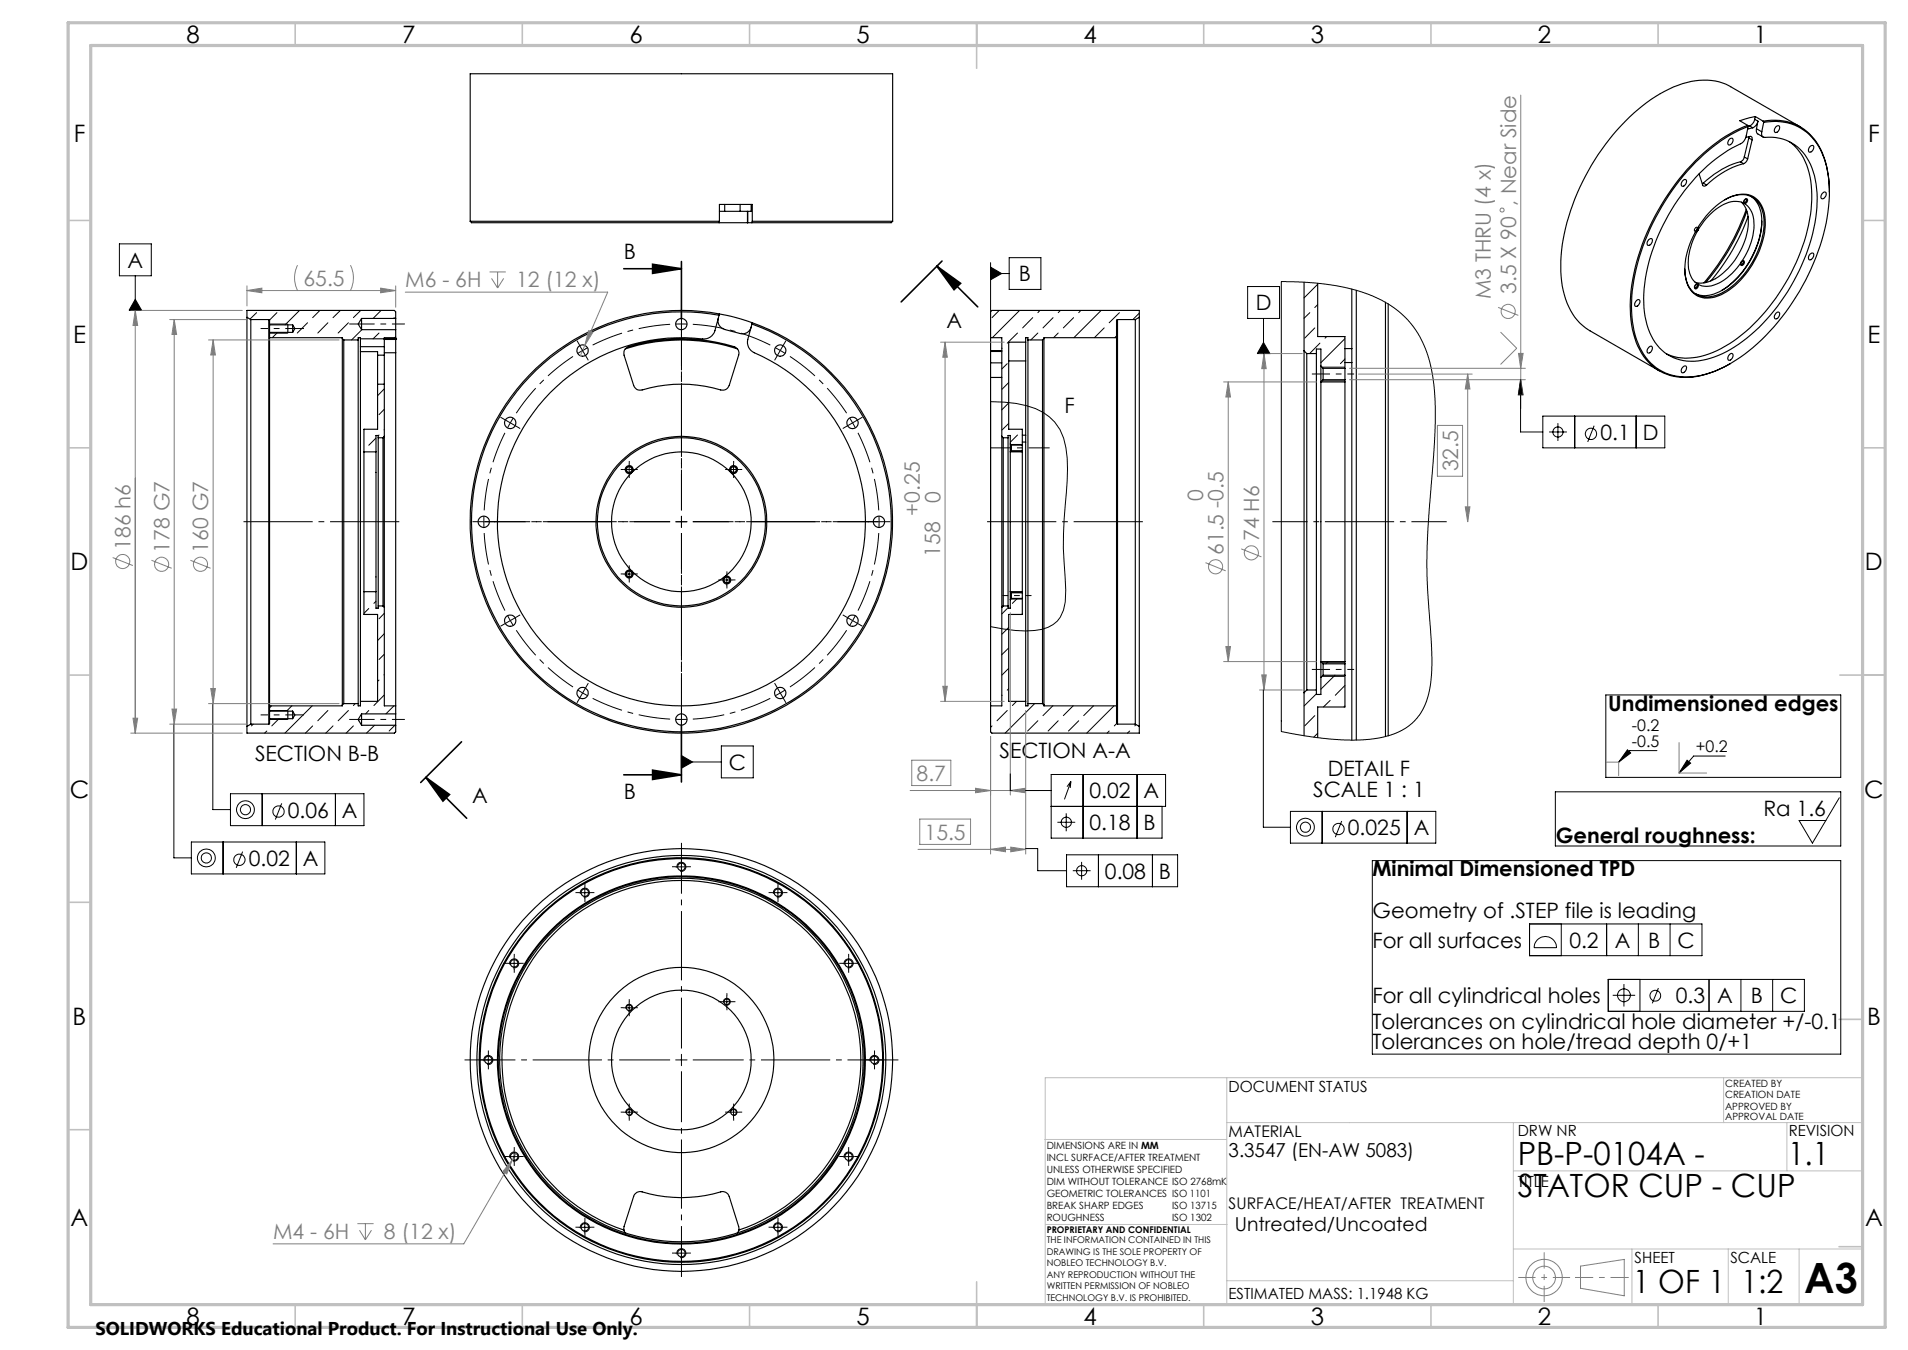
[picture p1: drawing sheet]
<svg xmlns="http://www.w3.org/2000/svg" width="420mm" height="297mm" viewBox="0 0 420 297" stroke-linecap="round" stroke-linejoin="round" font-family="sans-serif">
<g fill="none" stroke="#000" stroke-width=".22">
<path d="M26.3 53.7h7v7h-7zM218.1 58.8l2.4 1.4-2.4 1.4zM218.1 57.8v10.8M222.1 56.7h7v7h-7zM373.3 50.1l.1-.1a.41 .41 0 0 1 .2 .6 .41 .41 0 0 1-.6 .1zM383.4 57.5a.3 .3 0 0 1 .4 0 .3 .3 0 0 1-.1 .5 .34 .34 0 0 1-.5 .2 .34 .34 0 0 1 0-.6zM384.1 43.9v-.1a.3 .3 0 0 1 .5 .1 .3 .3 0 0 1-.2 .4 .34 .34 0 0 1-.5 .3 .34 .34 0 0 1 0-.6zM29.8 65.9l1.4 2.4h-2.8zM29.8 60.7v7.6M56.5 68.8l-1.5 1.4M59.3 71.3h4.1M59.3 73.3h4.1"/>
<path d="M61 68.8l-1.7 1.6M61.1 73.1l-1.2 1.2M65.9 68.3l-3.1 3.2M67.7 71l-2.3 2.3M70.4 68.3l-1.6 1.6M72.2 71l-2.2 2.3M74.9 68.3l-1.6 1.6M76.7 71l-2.3 2.3M79.4 68.3l-1.6 1.6M79.7 72.5l-2.3 2.3M83.4 73.3l-1.3 1.2M83.9 68.3l-1.8 1.8"/>
<path d="M86.8 69.9l-.2 .2M87.1 74.1l-.2 .2M127.6 76.1l.6 1M128.2 77.1l-1 .6M128.2 77.1l.7 1.1M129.3 76.5l-1.1 .6M218.1 60.2h4M220 68.3l-1.6 1.6M220.6 76.6l-.1 .1M224 73.3l-2.3 2.2M224.4 68.3l-6 6M227.3 69.9l-2.2 2.2"/>
<path d="M228.5 73.3l-1.6 1.5M228.9 68.3l-.4 .5M231.8 69.9l-2.2 2.2M232.9 73.3l-1 1M233.4 68.3l-.5 .5M236.3 69.9l-2.2 2.2M237.9 68.3l-.4 .5M242.4 68.3l-6 6M243.1 72.1l-2.2 2.2M245.8 73.9l-.4 .4M246.4 68.8l-2.2 2.2M250.8 68.9l-1.4 1.4"/>
<path d="M274.6 63h7.1v7.1h-7.1zM278.1 75.3l1.4 2.5h-2.7zM278.1 70.1v7.7M282 61.9l7.7 .4 5.8 .8 5 1.4 4.5 2 2 1.3 1.4 1.1 1.3 1.2 1.7 2.1 1.1 1.7 1.3 2.9 1.3 4.2 .7 5.4 .1 6.8-.3 7-1.3 16-.2 7 .1 6.2 1 13.8v3.3l-.2 3.6-.5 2.4-.7 2.3-1 1.9-1.2 1.7-1.4 1.2-1.7 1.1-2.3 1-2.2 .6-3.9 .5h-5l-6.3-.7-6.8-1.2zM288.3 68.8l-1.2 1.2M289.4 72.1l-2.2 2.3M290.1 62.5l-3 3M290.1 67l-.7 .7M290.5 75.5l-2.2 2.2M292 74l-.3 .4M296.1 74.5l-5.3 5.3M296.1 79l-1 1"/>
<path d="M373.2 62.6h.1a.31 .31 0 0 1 .4 .1 .31 .31 0 0 1-.1 .4 .34 .34 0 0 1-.5 .3 .34 .34 0 0 1 0-.6zM80.2 94.4l-.1 .1M82.8 96.4l-1.6 1.6M83.4 95.7l-.1 .2M84.6 85.5l-1.5 1.6M84.6 90l-1.2 1.2M84.6 94.5l-.1 .1M218.1 88.4a23.8 23.8 0 0 1 11.5 2.3 10.3 10.3 0 0 1 5 7.8 45.7 45.7 0 0 1-.1 12.6 80.9 80.9 0 0 0 0 15.8l.1 2.9a9.1 9.1 0 0 1-1.9 6.9 7.7 7.7 0 0 1-5 2 31.9 31.9 0 0 1-9.6-.8zM221.7 80l-1.2 1.2M222 88.6l-1.5 1.6M222 93.2l-1.4 1.4M222 84.2l-1.4 1.4"/>
<path d="M222.5 97.8h2.5M222.5 99.3h2.5M224 95.7l-1.6 1.6M225 99.2l-.2 .2M291 80.8h5.1M291 83.8h5.1M334.7 83.5l.5 3.4h-1zM334.7 83.5v11.5h4.9M339.6 91.5h26.9v7h-26.9zM341 95h3.9M342.9 93.1v3.9M346.6 91.5v7"/>
<path d="M350.9 93.7l-1.4 3.5M360.2 91.5v7M137.3 103.3h2.4M137.8 103.5a.76 .76 0 0 1 .6-1 .76 .76 0 0 1 .8 .9 .76 .76 0 0 1-.9 .6M138.5 102.1v2.5M148.7 114.8h2.5M150 113.6v2.5M160.2 103.3h2.5M160.8 103.5a.75 .75 0 0 1 .6-.9 .75 .75 0 0 1 .8 .8 .75 .75 0 0 1-.9 .6M161.5 102.1v2.5M81.2 133.9l-1.1 1M82.8 132.3l-.5 .4"/>
<path d="M84.6 139.4l-1.5 1.5M84.6 134.9l-1.2 1.2M137.3 126.3h2.4M137.8 126.5a.75 .75 0 0 1 .6-1 .75 .75 0 0 1 .8 .8 .75 .75 0 0 1-.9 .7M138.5 125v2.5M158.7 127.6h2.6M159.3 127.8a.75 .75 0 0 1 .6-.9 .75 .75 0 0 1 .8 .8 .75 .75 0 0 1-.9 .6M160 126.4v2.5M221.7 133.9l-1.2 1.2M222 138l-1.4 1.5M222.5 130.3h2.5M222.5 131.8h2.5"/>
<path d="M223.9 131.7l-1.1 1M225 135l-.1 .2M38.3 159.3v29.4h3.8M46.8 154.8v23.3h3.9M55.7 159.3l-.3 .4M59.3 156.3h4.1M59.3 158.3h4.1M59.8 155.3l-.5 .4M61.4 158.1l-1.6 1.6M64.2 155.3l-1 1M68.7 155.3l-6 6M68.8 159.7l-1.6 1.6"/>
<path d="M72.2 156.3l-2.2 2.3M73.3 159.7l-1.6 1.6M76.7 156.3l-2.3 2.3M77.8 159.7l-1.6 1.6M78.2 154.8l-.4 .4M79 158.5l-.1 .1M81.2 156.3l-.7 .8M82.4 159.6l-1.7 1.7M83.4 149.6l-.3 .3M84.5 153l-2.2 2.2M84.6 143.9l-1.2 1.2M84.6 148.4l-.1 .1"/>
<path d="M86.7 155.3l-1.8 1.8M86.9 159.6l-1.2 1.2M150 158.1v11.9M218.4 159.7l-.3 .3M220.6 153h-.1M221.7 156.3l-2.2 2.3M222 142.6l-1.5 1.4M222 147l-1.4 1.5M222 151.5l-.3 .3M223.8 154.3l-1 .9M227.8 154.8l-6.5 6.5M228.5 158.6l-2.3 2.2"/>
<path d="M231.7 155.3l-2.1 2.1M232.9 158.6l-2.2 2.2M236.2 155.3l-2.1 2.1M237.5 158.6l-2.3 2.2M240.7 155.3l-2.2 2.1M245.2 155.3l-6 6M245.8 159.2l-.5 .5M250.1 159.4l-.3 .3M278.1 151.8v30.2h6M289.4 157.4l-2.2 2.3M289.8 152.6l-2.7 2.7M291 145.8h5.1"/>
<path d="M291 148.8h5.1M292.3 145.6l-.4 .4M292.8 154.1l-1.5 1.4M293.9 148.6l-3.1 3M296.1 150.8l-2.2 2.2M296.1 155.3l-.3 .2M353.5 152.9h51.7v18.1h-51.7zM50.7 174.6h29.4v7h-29.4zM57.7 174.6v7M58.7 160.8l-.5 .5M62 176.7l-1.4 3.6M73.8 174.6v7"/>
<path d="M150 166.2l2.4 1.4-2.4 1.4zM150 167.6h8.8M158.8 164.1h7v7h-7zM222.4 170.2v3.7h9M231.4 177.4h25.2v-7h-25.2v14h24.4v-7M234.7 178.9v4M235.7 171.9l-.8 1.2M235.7 171.9l-.1 1.5M235.7 171.9l-1.4 4M238.4 170.4v14M244.2 160.8l-.5 .5M248.7 160.8l-.5 .5"/>
<path d="M250.3 170.4v14M284.1 178.5h32v7h-32zM290.1 161.3l-.9 .9M291 178.5v7M309.7 178.5v7M358.2 165l.8 .7-2.7 2zM364.7 165.1h-5.9l-2.5 2.6M371.4 167.2l.7 .7-2.5 2.2zM379.8 166.3h-7l-3.2 3.8M42.1 185.2h29.4v7.1h-29.4zM49.1 185.2v7.1M53.4 187.4l-1.4 3.5"/>
<path d="M65.2 185.2v7.1M127.5 196.4h2.5M127.8 196.6a1 1 0 0 1 .9-1.2 1 1 0 0 1 1 1.1 1 1 0 0 1-1.2 .9M128.7 195.2v2.5M148.7 190.7h2.5M149 191a1 1 0 0 1 .9-1.3 1 1 0 0 1 1.1 1.1 1 1 0 0 1-1.3 .9M150 189.4v2.5M170 196.4h2.5M170.3 196.6a1 1 0 0 1 .9-1.2 1 1 0 0 1 1.1 1.1 1 1 0 0 1-1.3 .9M171.2 195.2v2.5M225.8 186.7h2.6v4.9h6.4M232.8 180.9h3.9"/>
<path d="M234.8 188.1h24.4v7h-24.4zM236.1 191.6h4M238.1 189.6v3.9M241.8 188.1v7M253.7 188.1v7M295.3 180.6l-1.4 3.6M111.9 211.9h2.5M112.2 212.2a.99 .99 0 0 1 .9-1.2 .99 .99 0 0 1 1.1 1 .99 .99 0 0 1-1.3 .9M113.2 210.7v2.5M160 219.1v2.5M185.6 211.9h2.4M185.8 212.2a.99 .99 0 0 1 .9-1.2 .99 .99 0 0 1 1.1 1 .99 .99 0 0 1-1.3 .9"/>
<path d="M186.8 210.7v2.5M106.3 233.2h2.4M106.5 233.5a1 1 0 0 1 .9-1.3 1 1 0 0 1 1.1 1.1 1 1 0 0 1-1.3 .9M107.5 231.9v2.6M137.3 221.7h2.4M137.8 221.9a.75 .75 0 0 1 .6-.9 .75 .75 0 0 1 .8 .8 .75 .75 0 0 1-.9 .6M138.5 220.4v2.6M148.7 233.2h2.5M150 231.9v2.6M158.7 220.4h2.6M159.3 220.6a.75 .75 0 0 1 .6-1 .75 .75 0 0 1 .8 .9 .75 .75 0 0 1-.9 .6M191.2 233.2h2.5"/>
<path d="M191.5 233.5a1 1 0 0 1 .9-1.3 1 1 0 0 1 1.1 1.1 1 1 0 0 1-1.3 .9M192.5 231.9v2.6M111.9 254.5h2.5M112.2 254.7a.99 .99 0 0 1 .9-1.2 .99 .99 0 0 1 1.1 1 .99 .99 0 0 1-1.3 .9M113.2 253.2v2.5M137.3 244.7h2.4M137.8 244.9a.76 .76 0 0 1 .6-1 .76 .76 0 0 1 .8 .9 .76 .76 0 0 1-.9 .6M138.5 243.4v2.6M160.2 244.7h2.5M160.8 244.9a.75 .75 0 0 1 .6-.9 .75 .75 0 0 1 .8 .8 .75 .75 0 0 1-.9 .6M161.5 243.4v2.6M185.6 254.5h2.4"/>
<path d="M185.8 254.7a.99 .99 0 0 1 .9-1.2 .99 .99 0 0 1 1.1 1 .99 .99 0 0 1-1.3 .9M186.8 253.2v2.5M127.5 270h2.5M127.8 270.3a.99 .99 0 0 1 .8-1.3 .99 .99 0 0 1 1.1 1.1 .99 .99 0 0 1-1.2 .9M128.7 268.7v2.5M148.7 275.7h2.5M149 276a1.01 1.01 0 0 1 .9-1.3 1.01 1.01 0 0 1 1.1 1.1 1.01 1.01 0 0 1-1.3 .9M150 274.5v2.5M170 270h2.5M170.3 270.3a.99 .99 0 0 1 .9-1.3 .99 .99 0 0 1 1 1.1 .99 .99 0 0 1-1.2 .9M171.2 268.7v2.5"/>
<circle cx="342.9" cy="95" r="1.12"/>
<circle cx="350.2" cy="95.4" r="1.26"/>
<circle cx="54" cy="178.1" r="1.12"/>
<circle cx="54" cy="178.1" r="1.96"/>
<circle cx="61.3" cy="178.5" r="1.24"/>
<circle cx="45.4" cy="188.7" r="1.12"/>
<circle cx="45.4" cy="188.8" r="1.96"/>
<circle cx="52.7" cy="189.2" r="1.24"/>
<circle cx="234.7" cy="180.9" r="1.12"/>
<circle cx="238.1" cy="191.6" r="1.12"/>
<circle cx="287.3" cy="182" r="1.12"/>
<circle cx="287.4" cy="182" r="1.96"/>
<circle cx="294.6" cy="182.4" r="1.24"/>
</g>
<g fill="none" stroke="#808080" stroke-width=".22">
<path d="M334.8 20.9v69M65.5 58.3a6.1 6.1 0 0 0 0 5.6M77.2 58.3a6.4 6.4 0 0 1 0 5.6M107.8 59.8h3.5M109.5 59.8v3.6M28.8 68.3h24.5M29.8 68.3l.5 3.3h-1zM29.8 68.3v93M37.4 70.3h16.8M38.3 70.3l.6 3.3h-1zM38.3 70.3v89M45.9 74.8h28.7"/>
<path d="M46.9 74.8l.5 3.3h-1zM46.9 74.8v80M54.4 63.9l3.2-.5v1zM54.4 62.9v4.4M54.4 63.9h32.7M83.8 63.4l3.3 .5-3.3 .5zM87.1 62.9v4.7M89.2 64.3h44.6l-6.1 14M108.2 61.2l1.3 2.2M110.9 61.2l-1.4 2.2M129.6 72.7l.9 .4-1.8 2.9zM207 75.3h14.1"/>
<path d="M208 75.3l.5 3.3h-1zM208 75.3v79M277.2 77.8h9.5M278.2 77.8l.5 3.3h-1zM278.2 77.8v74M329.8 67.6l4.4 1.8M330.3 73.1l3.6 3.5-3.6 3.6M334.3 77.7h1l-.5 3.3zM269.3 84h20.5M270.4 84l.5 3.3h-1.1zM270.4 84v61.6M297.1 81h38.7"/>
<path d="M297.1 83.5h38.7M299 82.3h25.1M316.4 93.6h5.5v11.2h-5.5zM323.1 82.3l.5 3.3h-1.1zM323.1 82.3v32.5M334.8 83.5l.5 3.4h-1zM322.5 111.5h1.1l-.5 3.3zM24.8 122.7l4.4 1.7M33.3 123.3l4.5 1.7M41.9 123.3l4.5 1.7M222.4 134.8v40.1M265.4 123.8l4.4 1.8"/>
<path d="M273.2 120.8l4.5 1.7M29.3 158h1l-.5 3.3zM37.4 159.3h16.8M37.9 156h1l-.6 3.3zM45.9 154.8h28.7M46.4 151.5h1l-.5 3.3zM207 154.3h14.1M207.5 151h1l-.5 3.3zM225.8 156.3v31.6M269.3 145.6h20.5M269.8 142.2h1.1l-.5 3.4zM277.2 151.8h9.5"/>
<path d="M277.7 148.5h1l-.5 3.3zM28.8 161.3h24.5M200.3 173.9h28.4M200.7 167.2h8.6v5.6h-8.6zM214.7 173.4l3.4 .5-3.4 .5zM218.1 162v25.9M222.4 173.9l3.3-.5v1zM353.6 167.7h2.7v2.9M369.6 163.4v6.7h6.1M202.1 186.9h23.7M202.5 180.2h11.1v5.6h-11.1zM218.1 186.9l3.2-.5v1z"/>
<path d="M222.5 186.4l3.3 .5-3.3 .5zM112.8 255.2l-1.3 3.1-.8-.5zM112.8 255.2l-10.7 18.4h-42M113.6 253.7l-.8 1.5M78.7 269.2h3.5M79.1 270.6l1.3 2.2M80.4 269.2v3.6M81.8 270.6l-1.4 2.2M347.9 278.5l9.6-1.4v8l-9.6-1.7z"/>
<circle cx="330.6" cy="46.2" r=".45"/>
<circle cx="332" cy="68.5" r="1.55"/>
<circle cx="27" cy="123.5" r="1.55"/>
<circle cx="35.6" cy="124.2" r="1.56"/>
<circle cx="44.1" cy="124.1" r="1.55"/>
<circle cx="267.6" cy="124.7" r="1.55"/>
<circle cx="275.5" cy="121.6" r="1.56"/>
<circle cx="339.9" cy="281" r="2.51"/>
<circle cx="339.9" cy="281.1" r="4"/>
</g>
<path d="M334.2 281h11.4" fill="none" stroke="#808080" stroke-width=".22" stroke-dasharray="15.2 1.3 1.3 1.3" stroke-dashoffset="11.4" stroke-linecap="butt"/>
<path d="M339.9 275.5v10.9" fill="none" stroke="#808080" stroke-width=".22" stroke-dasharray="15.2 1.3 1.3 1.3" stroke-dashoffset="11.7" stroke-linecap="butt"/>
<path d="M346.7 281h11.8" fill="none" stroke="#808080" stroke-width=".22" stroke-dasharray="15.2 1.3 1.3 1.3" stroke-dashoffset="11.2" stroke-linecap="butt"/>
<g fill="none" stroke="#c0c0c0" stroke-width=".22">
<path d="M270.1 237.1v49.9M379.4 237.1v9.9M410.1 237.1h-180v49.9M230 250.7h40M270.1 247h140M333.1 257.6h77M333.1 247v40M393.3 247v10.6M230.2 269.4h39.9M333.1 274.8h77M359.2 274.8v12.2M380.4 274.8v12.2"/>
<path d="M396 274.8v12.2M270.1 281.8h63"/>
</g>
<g fill="none" stroke="#c0c0c0" stroke-width=".35">
<path d="M65 5v5M115 5v5M165 5v5M215 5v10M265 5v5M315 5v5M365 5v5M15 48.5h5M410 48.5h5M15 98.5h5M410 98.5h5M15 148.5h5"/>
<path d="M405 148.5h10M15 198.5h5M404.8 224.3h5M15 248.5h5M404.8 274.3h5M65 287v5M115 287v5M165 287v5M215 282v10M265 287v5M315 287v5M365 287v5"/>
</g>
<path d="M15 5h400v287h-400zM20 10h390v277h-390z" fill="none" stroke="#c0c0c0" stroke-width=".7"/>
<g fill="#000">
<path d="M93.7 171l5.3 3.8-1.5 1.4zM206.2 58.6l5.3 3.7-1.5 1.4zM143.7 58.1l6.3 1-6.3 1zM143.7 169.4l6.3 1.1-6.3 1z"/>
<path d="M371.4 167.2l.7 .7-2.5 2.2zM358.2 165l.8 .7-2.7 2z"/>
</g>
<g fill="none" stroke="#000" stroke-width=".25">
<path d="M370.4 39.8a.47 .47 0 0 1 .7-.3 .47 .47 0 0 1 .1 .7 .62 .62 0 0 1-.4 .7 .62 .62 0 0 1-.7-.2v-.4zM374 38.3l.8 2.4a.49 .49 0 0 0 .4 .3 .49 .49 0 0 0 .5-.3M380.7 30.7a.45 .45 0 0 1 .7-.3 .45 .45 0 0 1 0 .7 .71 .71 0 0 1-1 .7v-.5zM383.1 35.6a18.8 18.8 0 0 0-8.2 4.7M383.1 35.6l.7 .4M383.8 36a18.5 18.5 0 0 0-8.1 4.7M384 34.5a1.28 1.28 0 0 1-.9 1.1M384 34.5l.7 .5M384.3 30.2l.9-.2a.49 .49 0 0 1 .5 .2 .49 .49 0 0 1 0 .6M384.7 27.6a38 38 0 0 0-16.7 14 46.9 46.9 0 0 0-9.2 25.6 18 18 0 0 0 4.1 12.5 11.5 11.5 0 0 0 11.7 2.9 24.6 24.6 0 0 0 6.3-2.6M384.7 35l-.3 .6-.6 .4M384.7 27.6l.1 .2"/>
<path d="M384.8 27.8l-.4 2.1a2.36 2.36 0 0 1-1.3 1.7 37.5 37.5 0 0 0-16.4 16.8 35.6 35.6 0 0 0-4.7 20.3 12.8 12.8 0 0 0 5 9.3 11.9 11.9 0 0 0 11.2 .2 35.9 35.9 0 0 0 16-15.2 38.2 38.2 0 0 0 5.8-20.5 14.1 14.1 0 0 0-4.3-10.2 10.6 10.6 0 0 0-7.6-2.1l-.3-.5v-.7M385 30.4l.7 .4M385 30.4l-1 4.1M385 30.1v.3M385.1 27.7l-.3 .1M385.1 27.7l.7 .4M385.7 30.8l-1 4.2M385.8 28.1l-1.1 .3M386.3 26.2a1.93 1.93 0 0 1-1.2 1.5M386.3 26.2l.7 .5M386.4 25.6l-3.4 1 1.7 1M386.4 25.6l1.7 1.1"/>
<path d="M386.4 25.6l-.1 .6M386.6 28.3v.7l.2 .4 1.3 .8M386.6 28.3l1.2 .7M387 26.7a1.93 1.93 0 0 1-1.2 1.4M387 26.7l-.4 1.6M388.1 26.7a11.3 11.3 0 0 1 13.4 7.8 22.7 22.7 0 0 1 1.2 7.8M388.1 26.7l.1 .2M388.2 26.9a11.4 11.4 0 0 1 13.6 8.8 32.2 32.2 0 0 1-1.6 19.6 48.4 48.4 0 0 1-18.1 24 18.7 18.7 0 0 1-13.1 3.5 11.3 11.3 0 0 1-8.8-8.2 31.1 31.1 0 0 1 1.1-19.3 48.6 48.6 0 0 1 18.6-25l3-1.7 1.9-.8M388.2 26.9l-.4 2.1M390.9 27.9a.48 .48 0 0 1 .7-.2 .48 .48 0 0 1 .1 .7 .62 .62 0 0 1-.4 .7 .62 .62 0 0 1-.7-.2v-.4zM393.8 31.1a12.6 12.6 0 0 1 4.9 9.7 37.5 37.5 0 0 1-6.4 22.6 35.2 35.2 0 0 1-15.3 14.1 12.7 12.7 0 0 1-10.1 .4M396.3 27.9l-15.3-8.8a13.3 13.3 0 0 0-11.6-.3 37.1 37.1 0 0 0-16 12.9 48.1 48.1 0 0 0-9.8 25.7 18.5 18.5 0 0 0 4.1 13.6l1.9 1.6 15.7 9"/>
<path d="M398.4 32.2a.47 .47 0 0 1 .7-.2 .47 .47 0 0 1 .1 .7 .75 .75 0 0 1-1.1 .7v-.6zM103.5 48.7v-32.5h93v32.5M103.5 48.7h54.9M103.5 48.7l.3 .3h54.5M158.3 49h6.2M158.4 48.7v-3.7h7.2v3.7M158.4 46.5h1.1M158.4 48.7l-.1 .3M159.5 45v1.5M159.5 46.5h3.4M162.9 45v1.5M164.5 46.5v2.5"/>
<path d="M164.5 49h1M164.6 46.5v2.5M165.3 45v1.5h-2.4M165.6 48.7h30.9M165.6 48.7l-.1 .3M196.5 48.7l-.3 .3h-30.7M362.9 52.7a.48 .48 0 0 1 .7-.2 .48 .48 0 0 1 .1 .8 .62 .62 0 0 1-.4 .6 .62 .62 0 0 1-.7-.2v-.4zM373.6 50.3l-.3 .5M373.7 50.7l-.5 .3M373.7 50.7a12.7 12.7 0 0 0-1.7 9.5l.7 1.4 1 .9M373.8 50l-.1 .7M374.9 40.3l-.2 .2"/>
<path d="M374.9 40.3l.8 .4M376.7 46.3a10 10 0 0 1 7.8-3.5 5 5 0 0 1 4 4.7 18 18 0 0 1-4.3 12.9 11.9 11.9 0 0 1-8.4 5.2 4.7 4.7 0 0 1-4.7-4.5 18.1 18.1 0 0 1 5-14.2zM379.7 44a5.8 5.8 0 0 1 6.9 0 8.2 8.2 0 0 1 1.5 7.3 19.1 19.1 0 0 1-9.7 13.5 5 5 0 0 1-6.5-1.5l-.7-1.6-.3-2.5M383.3 57.7a11.5 11.5 0 0 1-7.1 5.3l-1.6-.1-.9-.4M383.3 44.5a6.3 6.3 0 0 1 1.5 5.6 15.5 15.5 0 0 1-8.3 11.7l-1.7 .5-1.7-.2M383.4 57.5l.3-.1a.55 .55 0 0 1 .2 .7 .55 .55 0 0 1-.7 .2v-.5zM383.5 57.5l.1-.1a.37 .37 0 0 1 .1 .5 .37 .37 0 0 1-.5 .2M384 44.8a5.3 5.3 0 0 0-5.7 .8 15.3 15.3 0 0 0-4.6 5.1M384 44.8a5.3 5.3 0 0 1 2.1 4.8 15.3 15.3 0 0 1-2.8 8.1M384.2 43.8h.1a.4 .4 0 0 1 .1 .5 .4 .4 0 0 1-.5 .2v-.1M384.2 43.8l.2-.1a.55 .55 0 0 1 .2 .7 .55 .55 0 0 1-.6 .4l-.1-.4zM384.4 46.1a51.5 51.5 0 0 1-9.3 16.1"/>
<path d="M384.5 46.5a49.7 49.7 0 0 1-9 15.7M384.8 47.6a45.2 45.2 0 0 1-8.2 14.2M385.5 43.2a6.7 6.7 0 0 1 2.3 6.3 19.2 19.2 0 0 1-9.3 14.7 5.8 5.8 0 0 1-5.3 .4M387.8 48.6a19.9 19.9 0 0 1-8.8 15.3M398.4 55.9a.48 .48 0 0 1 .7-.2 .48 .48 0 0 1 .1 .7 .62 .62 0 0 1-.4 .7 .62 .62 0 0 1-.7-.2v-.4zM401.2 42.5a.47 .47 0 0 1 .7-.2 .47 .47 0 0 1 .1 .7 .71 .71 0 0 1-1.1 .6v-.5zM54.4 69.8v90M54.4 69.8v-1.5h32.4l.3 .3v1.5M54.4 69.8l.8 .5M55.2 70.3v89M55.2 70.3h4M59.2 70.3l.1 .1v1.1"/>
<path d="M59.2 70.3v89M59.3 74.3v81M59.3 71.5v1.6M59.3 74.3h16.1v.2M59.3 73.1v1.2M59.3 73.1h5.1M59.3 71.5h5.1M63.4 71.3v2M64.4 71.5v1.6M64.4 71.5l.5 .8-.5 .8M75.4 74.5v80.6M75.4 74.5l.3 .3"/>
<path d="M75.7 74.8v80M75.7 74.8h3.1M78.8 74.8v80M79.3 74.5v1.8M79.3 77.4v76.9M79.3 77.4h3.8v.7M79.3 76.3v1.1M79.3 74.5v-.2h-.5v.5M79.3 74.5h5.3M79.3 76.3h5.3M79.6 70.1v2.4M79.6 70.1h7.5"/>
<path d="M79.6 70.1l-.8 1.2 .8 1.2M79.6 72.5h7.5M83.1 78.1v16.3h-3v5M83.1 78.1h1.5M84.6 74.5v1.8M84.6 76.3v1.8M84.6 74.6h2.5M84.6 78.1v17.9M84.6 77.6h2.5M84.6 74.7h2.5M87.1 70.1v2.4M87.1 77.6v77.7"/>
<path d="M87.1 74.3v.3M87.1 74.6h.1M87.1 74.7v2.9M87.1 74.3h-2.5v.2M87.1 72.5v1.8M87.1 74.6v.1M137.7 76.7l.2-.2a38.6 38.6 0 0 1 24-.1l.6 .6 .2 .9-2.2 6.9a1.51 1.51 0 0 1-1.9 1 30.7 30.7 0 0 0-17.6 0l-.8-.1-.7-.9-2.1-6.7v-.8zM137.7 76.8a39.5 39.5 0 0 1 24.6 0M158.1 70a1.99 1.99 0 0 0 1.4 2.5l3.4 .9a1.93 1.93 0 0 0 2.4-1.4M158.3 69.4a46.2 46.2 0 0 0-52.6 58.5 46.2 46.2 0 0 0 76 20.4 46.2 46.2 0 0 0-16.2-77M158.3 69.4l-.9 3.3a2.55 2.55 0 0 1-2.7 1.9 40.5 40.5 0 0 0-43.2 52.7 40.5 40.5 0 0 0 65.8 17.5 40.5 40.5 0 0 0-11.2-67.2 2.5 2.5 0 0 1-1.5-2.9l.9-3.4M158.4 69.1a46.5 46.5 0 0 0-53 58.9 46.5 46.5 0 0 0 76.5 20.5 46.5 46.5 0 0 0-16.3-77.5"/>
<path d="M158.4 69.1a42 42 0 0 1 7.2 1.9M158.4 69.1l-.1 .3M165.6 71l-.1 .3M218.1 74.3v2.8M218.1 77.1v.2M218.1 79.8v3.2M218.1 77.3h2.4M218.1 74.3h2.4v21.7M218.1 77.3v2.5M218.1 77.1h2.4M218.1 79.8h2.4M222 79.4h3.8"/>
<path d="M225.8 75.3v4.1M225.8 79.4v16.3M225.8 75.3h-3.8v19.1h3v3.5M226.3 74.8v80M226.3 74.8v-.5h-.5v1M226.3 74.8h3.2M229.5 74.8v80M229.8 74.5v80.6M229.8 74.5l-.3 .3M245.8 74.3v81M245.8 74.3h-16v.2M246 70.3v89"/>
<path d="M246 70.3l-.2 .1v3.9M246 70.3h3.9M249.9 70.3v89M250.8 69.8v90M250.8 69.8v-1.5h-32.5l-.2 .3v5.7M250.8 69.8l-.9 .5M287.1 77.2v75.2M287.1 77.2l.6 .6M287.1 62.1v15.1M287.7 77.8v74M287.7 77.8h2.1M289.8 77.8v74"/>
<path d="M289.8 77.8v-1h1v3.7M290.1 62.3v11.7h6v7M296.1 79.8h1.5M296.1 76.7h1.5M297.6 79.8v83M297.6 63.6v13.1M297.6 76.7v3.1M298.6 63.9v98.9M305 66.5v95.5M305.6 66.8v95.1M360.2 66.2a.45 .45 0 0 1 .7-.2 .45 .45 0 0 1 0 .7 .62 .62 0 0 1-.4 .6 .62 .62 0 0 1-.7-.2v-.3zM362.9 76.4a.47 .47 0 0 1 .7-.2 .47 .47 0 0 1 .1 .7 .62 .62 0 0 1-.4 .7 .62 .62 0 0 1-.7-.2l.1-.6z"/>
<path d="M373.3 62.6l.2-.1a.45 .45 0 0 1 .4 .4 .45 .45 0 0 1-.3 .5l-.3 .2a.51 .51 0 0 1-.3-.5 .51 .51 0 0 1 .3-.5zM373.4 62.6a.37 .37 0 0 1 .2 .5 .37 .37 0 0 1-.5 .1h-.1M380.7 78a.45 .45 0 0 1 .7-.2 .45 .45 0 0 1 0 .7 .62 .62 0 0 1-.4 .7 .62 .62 0 0 1-.7-.2zM390.9 68.9a.47 .47 0 0 1 .7-.2 .47 .47 0 0 1 .1 .7 .62 .62 0 0 1-.4 .7 .62 .62 0 0 1-.7-.2v-.4zM80.1 99.4v30.8M80.1 99.4h2.7M82.8 99.4v30.8M83.1 84.5h1.5M83.3 96.3v37M83.3 96.3v-.5h-.5v3.6M83.3 96.3h1M84.3 96.3v37"/>
<path d="M84.6 96v37.6M84.6 96l-.3 .3M218.1 83v72.3M218.1 83h2.4M220.5 96v37.6M220.5 96l.3 .3M220.8 96.3v37M220.8 96.3h1.1M221.9 96.3v37M221.9 96.3v-.5h.5v1.9M222.4 99.4v30.8M222.4 97.7v1.7"/>
<path d="M222.4 99.4h2.6M222.4 97.7l.2 .2M222.6 97.9v1.3M222.6 97.9h2.4M222.6 99.2l-.2 .2M222.6 99.2h2.4M225 99.4v30.8M225 97.9v1.3M225 99.2v.2M225 97.3h.8M225 95.7h.8M225.8 97.3v57"/>
<path d="M225.8 95.7v1.6M290.8 84v61.6M290.8 80.5v3.5M290.8 84h5.3M290.8 80.5l.5 .5M291.3 81v2.5M291.3 81h4.8M291.3 83.5l-.5 .5M291.3 83.5h4.8M296.1 84v61.6M296.1 81v2.5M296.1 83.5v.5"/>
<path d="M370.4 80.8a.47 .47 0 0 1 .7-.3 .47 .47 0 0 1 .1 .8 .62 .62 0 0 1-.4 .6 .62 .62 0 0 1-.7-.2v-.4zM139.1 103.9a15.4 15.4 0 0 1 21.8 0M139.1 103.9a15.4 15.4 0 0 0 0 21.8M160.9 103.9a15.4 15.4 0 0 1-1.4 23M80.1 130.2v5h3v19.1h-3.8M80.1 130.2h2.7M82.8 130.2v3.6h.5v-.5M83.3 133.3h1M84.3 133.3l.3 .3M84.6 133.6v21.7h2.5M139.1 125.7a15.4 15.4 0 0 0 20.4 1.2M220.5 133.6v21.7h-2.4"/>
<path d="M220.8 133.3l-.3 .3M220.8 133.3h1.1M222.4 130.2v1.7M222.4 131.9v1.9h-.5v-.5M222.4 130.2h2.6M222.4 130.2l.2 .2M222.6 130.4v1.3M222.6 131.7l-.2 .2M222.6 131.7h2.4M222.6 130.4h2.4M225 130.4v1.3M225 131.7v3.5h-3v19.1h3.8"/>
<path d="M225 130.2v.2M55.2 159.3h4M55.2 159.3l-.8 .5M59.3 158.1v1.1l-.1 .1M59.3 156.5v1.6M59.3 155.3v1.2M59.3 158.1h5.1M59.3 156.5h5.1M63.4 156.3v2M64.4 156.5v1.6M64.4 156.5l.5 .8-.5 .8M75.4 155.1v.2h-16.1"/>
<path d="M75.7 154.8h3.1M75.7 154.8l-.3 .3M79.3 154.3v1h-.5v-.5M79.6 157.1v2.5M79.6 157.1l-.8 1.2 .8 1.3M79.6 159.6h7.5M79.6 157.1h7.5M87.1 157.1v2.5M87.1 159.6v1.4l-.3 .3h-32.4v-1.5M87.1 155.3v1.8M218.1 155.3v5.7l.2 .3h32.5v-1.5M225.8 154.3v1h.5v-.5"/>
<path d="M226.3 154.8h3.2M229.5 154.8l.3 .3M229.8 155.1v.2h16M245.8 155.3v3.8l.2 .2M246 159.3h3.9M249.9 159.3l.9 .5M287.1 152.4v9.5M287.7 151.8l-.6 .6M287.7 151.8h2.1M290.8 145.6v3.4M290.8 149v3.8h-1v-1M290.8 145.6h5.3"/>
<path d="M290.8 145.6l.5 .4M291.3 146v2.6M291.3 148.6l-.5 .4M291.3 148.6h4.8M291.3 146h4.8M296.1 146v2.6M296.1 148.6v6.9h-6v6.8M296.1 145.6v.4M137.3 270.6a39.5 39.5 0 0 1-19.2-60.7 39.5 39.5 0 0 1 63.7 0 39.5 39.5 0 0 1-19.2 60.7M137.3 270.6l.4 .6M137.3 270.6l.1-.8 2.1-6.6a1.47 1.47 0 0 1 1.9-1 31.9 31.9 0 0 0 17.8-.1l.8 .4 .5 .7 2.1 6.7v.7M162.6 270.6l-.3 .6"/>
<circle cx="128.3" cy="77.1" r="1.26"/>
<circle cx="150" cy="71.3" r="1.24"/>
<circle cx="171.7" cy="77.1" r="1.26"/>
<circle cx="112.3" cy="93" r="1.25"/>
<circle cx="187.7" cy="93" r="1.25"/>
<circle cx="106.5" cy="114.8" r="1.25"/>
<circle cx="138.5" cy="103.3" r=".62"/>
<circle cx="138.5" cy="103.3" r=".88"/>
<circle cx="150" cy="114.8" r="18.5"/>
<circle cx="150" cy="114.8" r="18.8"/>
<circle cx="161.5" cy="103.3" r=".86"/>
<circle cx="161.5" cy="103.3" r=".62"/>
<circle cx="193.5" cy="114.8" r="1.25"/>
<circle cx="112.3" cy="136.5" r="1.25"/>
<circle cx="138.5" cy="126.3" r=".63"/>
<circle cx="138.5" cy="126.3" r=".88"/>
<circle cx="160" cy="127.6" r=".87"/>
<circle cx="160" cy="127.6" r=".63"/>
<circle cx="187.7" cy="136.5" r="1.25"/>
<circle cx="128.3" cy="152.5" r="1.25"/>
<circle cx="150" cy="158.3" r="1.25"/>
<circle cx="171.8" cy="152.5" r="1.25"/>
<circle cx="128.7" cy="196.4" r=".84"/>
<circle cx="150" cy="190.7" r=".83"/>
<circle cx="171.2" cy="196.4" r=".83"/>
<circle cx="113.2" cy="211.9" r=".83"/>
<circle cx="186.8" cy="211.9" r=".82"/>
<circle cx="107.5" cy="233.2" r=".82"/>
<circle cx="138.5" cy="221.7" r=".63"/>
<circle cx="150" cy="233.2" r="46.5"/>
<circle cx="150" cy="233.2" r="45"/>
<circle cx="150" cy="233.2" r="20.4"/>
<circle cx="150" cy="233.2" r="15.4"/>
<circle cx="150" cy="233.2" r="40"/>
<circle cx="150" cy="233.2" r="44.5"/>
<circle cx="150" cy="233.2" r="40.3"/>
<circle cx="150" cy="233.2" r="44.3"/>
<circle cx="150" cy="233.2" r="40.5"/>
<circle cx="160" cy="220.4" r=".62"/>
<circle cx="192.5" cy="233.2" r=".83"/>
<circle cx="113.2" cy="254.4" r=".83"/>
<circle cx="138.5" cy="244.7" r=".63"/>
<circle cx="161.5" cy="244.7" r=".63"/>
<circle cx="186.8" cy="254.4" r=".82"/>
<circle cx="128.7" cy="270" r=".83"/>
<circle cx="150" cy="275.7" r=".84"/>
<circle cx="171.2" cy="270" r=".82"/>
</g>
<path d="M137.3 59.1h12.7M143.7 58.1l6.3 1-6.3 1zM150 57.5v12.7M206.2 58.6l5.3 3.7-1.5 1.4zM206.2 58.6l9 8.9M207.4 57.4l-9 9M150 159.3v12.7M93.7 171l5.3 3.8-1.5 1.4zM93.7 171l9 9M101.6 163.2l-9 9M137.3 170.5h12.7M143.7 169.4l6.3 1.1-6.3 1z" fill="none" stroke="#000" stroke-width=".35"/>
<g fill="none" stroke="#000" stroke-width=".22" stroke-dasharray="15.2 1.3 1.3 1.3" stroke-linecap="butt">
<path d="M64.4 72.3h2.5M79.6 71.3h-2.7M127.6 76l-.6-1.1M128.9 78.2l.6 1.1M150 71.3h-1.2M150 71.3h1.3M150 71.3v-1.3M150 71.3v1.2M150 70v-1.2M150 72.5v1.3M171.1 78.2l-.6 1.1M171.8 77.1l-1.1-.6"/>
<path d="M171.8 77.1l1 .6M171.8 77.1l.6-1.1M171.8 77.1l-.7 1.1M172.4 76l.6-1.1M111.3 92.4l-1.1-.6M112.3 93l-.6 1.1M112.3 93l.7-1M112.3 93l-1-.6M112.3 93l1.1 .7M113.4 93.7l1.1 .6M186.6 93.7l-1.1 .6M187.7 93l-.7-1"/>
<path d="M187.7 93l.6 1.1M187.7 93l1.1-.6M187.7 93l-1.1 .7M188.8 92.4l1-.6M288.8 82.3h2.5M105.3 114.8h-1.3M106.5 114.8v1.2M106.5 114.8v-1.3M106.5 114.8h-1.2M106.5 114.8h1.3M107.8 114.8h1.2M137.3 103.3h-.7"/>
<path d="M138.5 102v-.6M138.5 104.5v.7M139.8 103.3h.6M150 114.8v-1.3M150 114.8h-1.2M150 114.8v1.2M150 114.8h1.3M160.2 103.3h-.6M161.5 102v-.6M161.5 104.5v.7M162.7 103.3h.7M192.3 114.8h-1.3"/>
<path d="M193.5 114.8v-1.3M193.5 114.8v1.2M193.5 114.8h1.3M193.5 114.8h-1.2M194.8 114.8h1.2M111.3 137.2l-1.1 .6M112.3 136.5l.7 1.1M112.3 136.5l-.6-1.1M112.3 136.5l-1 .7M112.3 136.5l1.1-.6M113.4 135.9l1.1-.6M137.3 126.3h-.7"/>
<path d="M138.5 125v-.6M138.5 127.5v.6M139.8 126.3h.6M158.8 127.6h-.7M160 126.3v-.6M160 128.8v.7M161.3 127.6h.6M186.6 135.9l-1.1-.6M187.7 136.5l.6-1.1M187.7 136.5l-.7 1.1M187.7 136.5l1.1 .7M187.7 136.5l-1.1-.6"/>
<path d="M188.8 137.2l1 .6M64.4 157.3h2.5M79.6 158.3h-2.7M127.6 153.5l-.6 1.1M128.3 152.4l1 .7M128.3 152.4l-1.1-.6M128.3 152.4l-.7 1.1M128.3 152.4l.6-1M128.9 151.4l.6-1.1M150 158.3h1.3M150 158.3h-1.2M150 158.3v1.2"/>
<path d="M150 158.3v-1.3M150 159.5v1.3M150 157v-1.2M171.1 151.4l-.6-1.1M171.8 152.4l1-.6M171.8 152.4l-1.1 .7M171.8 152.4l.6 1.1M171.8 152.4l-.7-1M172.4 153.5l.6 1.1M288.8 147.3h2.5M127.5 196.4h-.8M128.8 195.1v-.8"/>
<path d="M128.8 197.6v.8M130 196.4h.8M148.8 190.7h-.9M150 189.4v-.8M150 191.9v.9M151.3 190.7h.8M170 196.4h-.8M171.3 195.1v-.8M171.3 197.6v.8M172.5 196.4h.8M112 211.9h-.9M113.2 210.7v-.8"/>
<path d="M113.2 213.2v.8M114.5 211.9h.8M160 219.1v-.6M185.6 211.9h-.9M186.8 210.7v-.8M186.8 213.2v.8M188.1 211.9h.8M106.3 233.2h-.9M107.5 231.9v-.8M107.5 234.4v.9M108.8 233.2h.8M137.3 221.7h-.7"/>
<path d="M138.5 220.4v-.6M138.5 222.9v.7M139.8 221.7h.6M158.8 220.4h-.7M160 221.6v.7M161.3 220.4h.6M191.3 233.2h-.9M192.5 231.9v-.8M192.5 234.4v.9M193.8 233.2h.8M112 254.4h-.9M113.2 253.2v-.8"/>
<path d="M113.2 255.7v.8M114.5 254.4h.8M137.3 244.7h-.7M138.5 243.4v-.6M138.5 245.9v.6M139.8 244.7h.6M160.2 244.7h-.6M161.5 243.4v-.6M161.5 245.9v.6M162.7 244.7h.7M185.6 254.4h-.9M186.8 253.2v-.8"/>
<path d="M186.8 255.7v.8M188.1 254.4h.8M127.5 270h-.8M128.8 268.7v-.8M128.8 271.2v.9M130 270h.8M148.8 275.7h-.9M150 274.4v-.8M150 276.9v.9M151.3 275.7h.8M170 270h-.8M171.3 268.7v-.8"/>
<path d="M171.3 271.2v.9M172.5 270h.8"/>
</g>
<path d="M126.1 78.4a43.5 43.5 0 0 0-12.5 12.5M147.5 71.3a43.5 43.5 0 0 0-17 4.6M169.6 75.9a43.5 43.5 0 0 0-17.1-4.6M111.1 95.2a43.5 43.5 0 0 0-4.5 17.1M186.4 90.9a43.5 43.5 0 0 0-12.5-12.5M106.6 117.3a43.5 43.5 0 0 0 4.5 17M193.4 112.3a43.5 43.5 0 0 0-4.5-17.1M113.6 138.7a43.5 43.5 0 0 0 12.5 12.4M188.9 134.3a43.5 43.5 0 0 0 4.5-17M130.5 153.6a43.5 43.5 0 0 0 17 4.6M152.5 158.2a43.5 43.5 0 0 0 17.1-4.6M173.9 151.1a43.5 43.5 0 0 0 12.5-12.4" fill="none" stroke="#000" stroke-width=".22" stroke-dasharray="15.2 1.3 1.3 1.3" stroke-dashoffset="8.3" stroke-linecap="butt"/>
<path d="M217.9 98.5h13.2" fill="none" stroke="#000" stroke-width=".22" stroke-dasharray="15.2 1.3 1.3 1.3" stroke-dashoffset="10.6" stroke-linecap="butt"/>
<path d="M227.1 131h-6.4" fill="none" stroke="#000" stroke-width=".22" stroke-dasharray="15.2 1.3 1.3 1.3" stroke-dashoffset="13.9" stroke-linecap="butt"/>
<path d="M52.4 114.8h36.7M252.8 114.8h-36.7" fill="none" stroke="#000" stroke-width=".22" stroke-dasharray="15.2 1.3 1.3 1.3" stroke-dashoffset="-1.2" stroke-linecap="butt"/>
<path d="M79.6 71.3h9.5M79.6 158.3h9.5" fill="none" stroke="#000" stroke-width=".22" stroke-dasharray="15.2 1.3 1.3 1.3" stroke-dashoffset="12.4" stroke-linecap="butt"/>
<path d="M64.4 72.3h-7M64.4 157.3h-7" fill="none" stroke="#000" stroke-width=".22" stroke-dasharray="15.2 1.3 1.3 1.3" stroke-dashoffset="13.6" stroke-linecap="butt"/>
<path d="M147.5 114.8h-40.8M150 112.3v-40.8M150 117.3v40.7M152.5 114.8h40.8" fill="none" stroke="#000" stroke-width=".22" stroke-dasharray="15.2 1.3 1.3 1.3" stroke-dashoffset="6.3" stroke-linecap="butt"/>
<path d="M147.5 114.8h-38.7M150 112.3v-38.8M150 117.3v38.7M152.5 114.8h38.8" fill="none" stroke="#000" stroke-width=".22" stroke-dasharray="15.2 1.3 1.3 1.3" stroke-dashoffset="7.3" stroke-linecap="butt"/>
<path d="M147.5 233.2h-45.2M150 230.7v-45.3M150 235.7v45.2M152.5 233.2h45.3" fill="none" stroke="#000" stroke-width=".22" stroke-dasharray="15.2 1.3 1.3 1.3" stroke-dashoffset="4" stroke-linecap="butt"/>
<path d="M298.1 82.3h-6.8M298.1 147.3h-6.8" fill="none" stroke="#000" stroke-width=".22" stroke-dasharray="15.2 1.3 1.3 1.3" stroke-dashoffset="13.7" stroke-linecap="butt"/>
<path d="M318.5 114.8h-38.4" fill="none" stroke="#000" stroke-width=".22" stroke-dasharray="15.2 1.3 1.3 1.3" stroke-dashoffset="7.5" stroke-linecap="butt"/>
<path d="M129.6 72.7l-.9 3.3 1.8-2.9zM112.8 255.2l-2.1 2.6 .8 .5z" fill="#808080"/>
<path d="M150 166.2l2.4 1.4-2.4 1.4z" fill="#000"/>
<g fill="#808080">
<path d="M218.1 186.9l3.2-.5v1zM222.5 186.4l3.3 .5-3.3 .5zM214.7 173.4l3.4 .5-3.4 .5zM222.4 173.9l3.3-.5v1z"/>
<path d="M270.4 84l.5 3.3h-1.1zM269.8 142.2h1.1l-.5 3.4zM323.1 82.3l.5 3.3h-1.1zM322.5 111.5h1.1l-.5 3.3zM334.3 77.7h1l-.5 3.3zM334.8 83.5l.5 3.4h-1z"/>
<path d="M208 75.3l.5 3.3h-1zM207.5 151h1l-.5 3.3z"/>
<path d="M278.2 77.8l.5 3.3h-1zM277.7 148.5h1l-.5 3.3z"/>
</g>
<path d="M218.1 58.8l2.4 1.4-2.4 1.4zM29.8 65.9l-1.4 2.4h2.8zM334.7 83.5l.5 3.4h-1zM278.1 75.3l-1.3 2.5h2.7z" fill="#000"/>
<g fill="#808080">
<path d="M54.4 63.9l3.2-.5v1zM83.8 63.4l3.3 .5-3.3 .5z"/>
<path d="M37.9 156h1l-.6 3.3zM38.3 70.3l.6 3.3h-1z"/>
<path d="M46.9 74.8l.5 3.3h-1zM46.4 151.5h1l-.5 3.3zM29.8 68.3l.5 3.3h-1zM29.3 158h1l-.5 3.3z"/>
</g>
<g fill="none" stroke="#000" stroke-width=".22">
<path d="M342.4 174.2h62.8v11.9h-62.8zM404.9 175.5l-5.9 10-3-5h5.9M302.1 189.3h103.1v42.6h-103.1zM336.7 203.3h37.9v7h-37.9zM338.3 206.8a2.45 2.45 0 0 1 2.8-.6 2.45 2.45 0 0 1 1.5 2.3h-4.9a2.48 2.48 0 0 1 .6-1.7zM343.7 203.3v7M353.7 203.3v7M354 215.5h43.2v7h-43.2zM355 219h4.9M357.5 216.5v4.9M360.6 203.3v7M361 215.5v7"/>
<path d="M365.1 217.4l-1.4 3.3M367.6 203.3v7M376.2 215.5v7M383.2 215.5v7M390.2 215.5v7"/>
<circle cx="357.5" cy="219" r="1.41"/>
<circle cx="364.4" cy="219.1" r="1.19"/>
</g>
<text font-size="9.2" x="397.2" y="284.5">A3</text>
<g font-size="7.1">
<text x="334.1" y="256.2">PB-P-0104A -</text>
<text x="393.6" y="256.2">1.1</text>
<text x="334.1" y="263.3">STATOR CUP - CUP</text>
<text x="359.4" y="284.5">1 OF 1</text>
<text x="383.3" y="284.5">1:2</text>
</g>
<g font-size="5.3">
<text x="41" y="9.5">8</text>
<text x="88.5" y="9.5">7</text>
<text x="138.5" y="9.5">6</text>
<text x="188.5" y="9.5">5</text>
<text x="238.5" y="9.5">4</text>
<text x="288.5" y="9.5">3</text>
<text x="338.5" y="9.5">2</text>
<text x="386" y="9.5">1</text>
<text x="16.2" y="31.3">F</text>
<text x="411.2" y="31.3">F</text>
<text x="16.1" y="75.5">E</text>
<text x="411.1" y="75.5">E</text>
<text x="15.5" y="125.5">D</text>
<text x="410.5" y="125.5">D</text>
<text x="15.4" y="175.5">C</text>
<text x="410.4" y="175.5">C</text>
<text x="16" y="225.5">B</text>
<text x="411" y="225.5">B</text>
<text x="15.5" y="269.8">A</text>
<text x="410.5" y="269.8">A</text>
<text x="41" y="291.5">8</text>
<text x="88.5" y="291.5">7</text>
<text x="138.5" y="291.5">6</text>
<text x="188.5" y="291.5">5</text>
<text x="238.5" y="291.5">4</text>
<text x="288.5" y="291.5">3</text>
<text x="338.5" y="291.5">2</text>
<text x="386" y="291.5">1</text>
</g>
<g font-size="4.7">
<text x="28.1" y="58.9">A</text>
<text x="137.3" y="56.9">B</text>
<text x="224.3" y="61.9">B</text>
<text x="276.4" y="68.3">D</text>
<text x="208.3" y="72.2">A</text>
<text x="234.4" y="90.9">F</text>
<text x="352.3" y="96.8">0.1</text>
<text x="361.6" y="96.8">D</text>
<text x="354" y="156.4">Undimensioned edges</text>
<text x="56.1" y="167.4">SECTION B-B</text>
<text x="220" y="166.7">SECTION A-A</text>
<text x="160.4" y="169.4">C</text>
<text x="292.3" y="170.8">DETAIL F</text>
<text x="63.4" y="179.9">0.06</text>
<text x="75.3" y="179.9">A</text>
<text x="103.9" y="176.6">A</text>
<text x="137.3" y="175.8">B</text>
<text x="239.8" y="175.6">0.02</text>
<text x="251.7" y="175.6">A</text>
<text x="289.1" y="175.3">SCALE 1 : 1</text>
<text x="388.2" y="179.5">Ra 1.6</text>
<text x="239.8" y="182.6">0.18</text>
<text x="251.7" y="182.6">B</text>
<text x="296.7" y="183.7">0.025</text>
<text x="311.2" y="183.7">A</text>
<text x="342.5" y="185.5">General roughness:</text>
<text x="54.8" y="190.5">0.02</text>
<text x="66.7" y="190.5">A</text>
<text x="243.2" y="193.3">0.08</text>
<text x="255.1" y="193.3">B</text>
<text x="302.1" y="192.8">Minimal Dimensioned TPD</text>
<text x="302.1" y="201.9">Geometry of .STEP file is leading</text>
<text x="302.1" y="208.5">For all surfaces</text>
<text x="345.5" y="208.5">0.2</text>
<text x="355.4" y="208.5">A</text>
<text x="362.8" y="208.5">B</text>
<text x="369.3" y="208.5">C</text>
<text x="302.1" y="220.7">For all cylindrical holes</text>
<text x="368.9" y="220.7">0.3</text>
<text x="378" y="220.7">A</text>
<text x="385.4" y="220.7">B</text>
<text x="391.8" y="220.7">C</text>
<text x="302.1" y="226.3">Tolerances on cylindrical hole diameter +/-0.1</text>
<text x="302.1" y="230.9">Tolerances on hole/tread depth 0/+1</text>
</g>
<g font-size="4.7" fill="#808080">
<text x="66.8" y="62.9">65.5</text>
<text x="89.2" y="63.2">M6 - 6H</text>
<text x="113.6" y="63.2">12 (12 x)</text>
<text x="328.2" y="65.8" transform="rotate(-90 328.2 65.8)">M3 THRU (4 x)</text>
<text x="333.7" y="64.6" transform="rotate(-90 333.7 64.6)">3.5 X 90 , Near Side</text>
<text x="321" y="103.7" transform="rotate(-90 321 103.7)">32.5</text>
<text x="202.5" y="113.4" transform="rotate(-90 202.5 113.4)">+0.25</text>
<text x="207" y="110.6" transform="rotate(-90 207 110.6)">0</text>
<text x="264.8" y="110.2" transform="rotate(-90 264.8 110.2)">0</text>
<text x="277.2" y="119" transform="rotate(-90 277.2 119)">74 H6</text>
<text x="28.7" y="120.9" transform="rotate(-90 28.7 120.9)">186 h6</text>
<text x="37.3" y="121.6" transform="rotate(-90 37.3 121.6)">178 G7</text>
<text x="45.9" y="121.6" transform="rotate(-90 45.9 121.6)">160 G7</text>
<text x="207" y="122.5" transform="rotate(-90 207 122.5)">158</text>
<text x="269.3" y="122.1" transform="rotate(-90 269.3 122.1)">61.5 -0.5</text>
<text x="201.8" y="171.8">8.7</text>
<text x="203.5" y="184.7">15.5</text>
<text x="60.1" y="272.6">M4 - 6H</text>
<text x="84.5" y="272.6">8 (12 x)</text>
</g>
<g font-size="4.2">
<text x="270.4" y="254.6">3.3547 (EN-AW 5083)</text>
<text x="271.8" y="270.8">Untreated/Uncoated</text>
</g>
<text font-size="4.1" x="21" y="293.7">SOLIDWORKS Educational Product. For Instructional Use Only.</text>
<g font-size="3.5">
<text x="359.2" y="160.9">-0.2</text>
<text x="359.2" y="164.3">-0.5</text>
<text x="373.3" y="165.5">+0.2</text>
<text x="270.4" y="250.1">MATERIAL</text>
<text x="270.4" y="266">SURFACE/HEAT/AFTER TREATMENT</text>
</g>
<g font-size="3.4">
<text x="270.4" y="240.2">DOCUMENT STATUS</text>
<text x="334.1" y="250">DRW NR</text>
<text x="393.7" y="250">REVISION</text>
<text x="334.1" y="261.1">TITLE</text>
<text x="359.8" y="277.9">SHEET</text>
<text x="380.9" y="277.9">SCALE</text>
<text x="270.4" y="285.7">ESTIMATED MASS: 1.1948 KG</text>
</g>
<g font-size="2.2">
<text x="379.7" y="239.1">CREATED BY</text>
<text x="379.7" y="244.2">APPROVED BY</text>
<text x="379.7" y="241.6">CREATION DATE</text>
<text x="379.7" y="246.5">APPROVAL DATE</text>
<text x="230.4" y="252.7">DIMENSIONS ARE IN MM</text>
<text x="230.4" y="255.4">INCL SURFACE/AFTER TREATMENT</text>
<text x="230.4" y="258">UNLESS OTHERWISE SPECIFIED</text>
<text x="230.4" y="260.7">DIM WITHOUT TOLERANCE ISO 2768mK</text>
<text x="230.4" y="263.3">GEOMETRIC TOLERANCES ISO 1101</text>
<text x="230.4" y="266">BREAK SHARP EDGES</text>
<text x="230.4" y="268.6">ROUGHNESS</text>
<text x="258" y="266">ISO 13715</text>
<text x="258" y="268.7">ISO 1302</text>
</g>
<g font-size="2">
<text x="230.4" y="271.3">PROPRIETARY AND CONFIDENTIAL</text>
<text x="230.4" y="273.5">THE INFORMATION CONTAINED IN THIS</text>
<text x="230.4" y="276.1">DRAWING IS THE SOLE PROPERTY OF</text>
<text x="230.4" y="278.6">NOBLEO TECHNOLOGY B.V.</text>
<text x="230.4" y="281.1">ANY REPRODUCTION WITHOUT THE</text>
<text x="230.4" y="283.6">WRITTEN PERMISSION OF NOBLEO</text>
<text x="230.4" y="286.2">TECHNOLOGY B.V. IS PROHIBITED.</text>
</g>
</svg>
